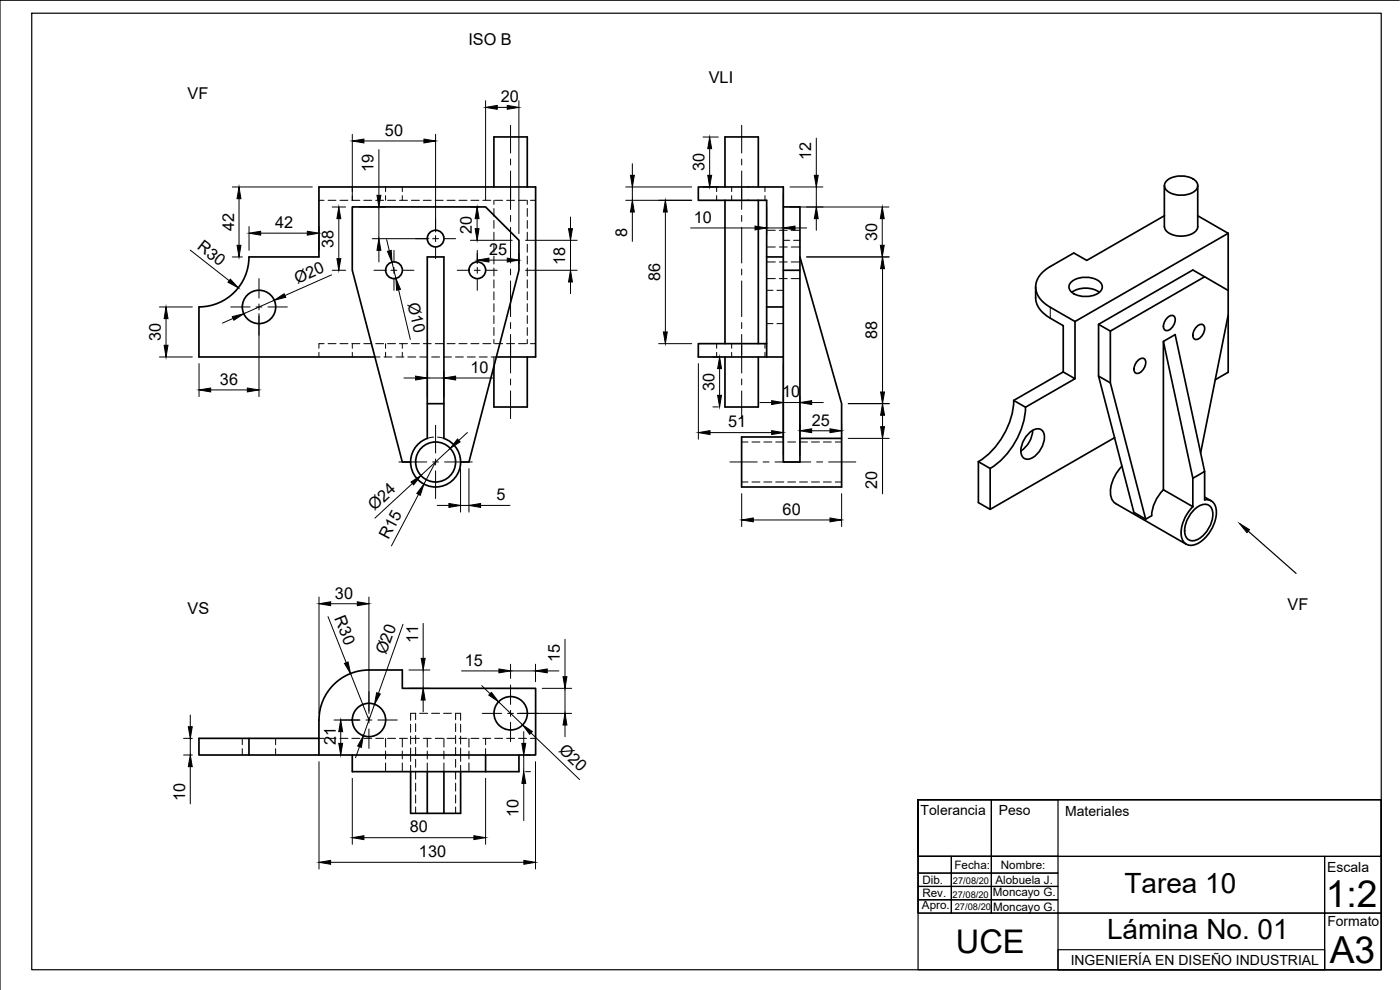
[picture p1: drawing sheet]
<svg xmlns="http://www.w3.org/2000/svg" width="420mm" height="297mm" viewBox="0 0 420 297" stroke-linecap="round" stroke-linejoin="round" font-family="sans-serif">
<!-- layer: Hidden -->
<g fill="none" stroke="#000" stroke-width=".3">
<path d="M105.7 56.1v1.4M105.7 58.7v1.4M115.7 56.1v1.4M115.7 58.7v1.4M120.7 56.1v1.4M120.7 58.7v1.4M215.1 56.1v1.4M215.1 58.7v1.4M219.6 56.1v1.4M219.6 58.7v1.4M229.6 56.1v1.4M229.6 58.7v1.4"/>
<path d="M95.7 60.1h1.6M98.5 60.1h2.3M102 60.1h2.4M105.6 60.1h2.4M109.2 60.1h2.3M112.8 60.1h2.3M116.3 60.1h2.4M119.9 60.1h2.4M123.5 60.1h2.4M127 60.1h2.4M130.6 60.1h2.4M134.2 60.1h2.4"/>
<path d="M137.8 60.1h2.3M141.3 60.1h2.4M144.9 60.1h2.4M148.2 60.1v1.2M148.2 62.6v2.3M148.2 66.1v2.4M148.2 69.7v2.4M148.2 73.3v2.4M148.2 76.8v2.4M148.5 60.1h2.4M152 60.1h2.4M155.6 60.1h2.4"/>
<path d="M158.2 60.1v1.2M158.2 62.6v2.3M158.2 66.1v2.4M158.2 69.7v2.4M158.2 73.3v2.4M158.2 76.8v2.4M159.2 60.1h1.5M230.1 78.6h2.6M230.1 74.1h2.6M230.1 69.1h2.6M233.9 78.6h2.4M233.9 74.1h2.4"/>
<path d="M233.9 69.1h2.4M235.1 72.1h1.9M237.5 78.6h2.6M237.5 74.1h2.6M237.5 69.1h2.6M238.2 72.1h1.9M148.2 80.4v2.4M148.2 84v2.4M148.2 87.6v2.3M148.2 91.1v2.4M148.2 94.7v2.4M148.2 98.3v2.4"/>
<path d="M158.2 80.4v2.4M158.2 84v2.4M158.2 87.6v2.3M158.2 91.1v2.4M158.2 94.7v2.4M158.2 98.3v2.4M230.1 83.6h2.6M230.1 97.1h1.9M230.1 87.1h1.9M233.2 97.1h1.9M233.2 87.1h1.9M233.9 83.6h2.4"/>
<path d="M237.5 83.6h2.6M95.7 105.7v1.4M97.3 103.1h-1.6v1.4M98.5 103.1h2.3M102 103.1h2.4M105.6 103.1h2.4M105.7 103.1v1.4M105.7 105.7v1.4M109.2 103.1h2.3M112.5 107.1h1.6M112.8 103.1h2.3M115.3 107.1h2.3"/>
<path d="M115.7 103.1v1.4M115.7 105.7v1.4M116.3 103.1h2.4M118.8 107.1h2.4M119.9 103.1h2.4M120.7 103.1v1.4M120.7 105.7v1.4M122.4 107.1h2.4M123.5 103.1h2.4M126 107.1h2.4M127 103.1h2.4M129.5 107.1h2.4"/>
<path d="M130.6 103.1h2.4M133.1 107.1h2.4M134.2 103.1h2.4M136.7 107.1h2.4M137.8 103.1h2.3M140.3 107.1h2.3M141.3 103.1h2.4M143.8 107.1h2.4M144.9 103.1h2.4M147.4 107.1h1.5M148.2 101.8v1.3M148.2 107.1v2.8"/>
<path d="M148.5 103.1h2.4M152 103.1h2.4M155.6 103.1h2.4M158.2 101.8v1.3M159.2 103.1h1.5M215.1 103.1v1.4M215.1 105.7v1.4M219.6 103.1v1.4M219.6 105.7v1.4M229.6 103.1v1.4M229.6 105.7v1.4M130.1 131.2l-1.9 .3"/>
<path d="M131.3 131.2l1.9 .3M222.6 132.6h1.9M225.7 132.6h2.3M229.2 132.6h2.4M232.8 132.6h2.4M236.4 132.6h2.4M240 132.6h2.3M243.5 132.6h2.4M247.1 132.6h2.4M250.7 132.6h1.9M222.6 144.6h1.9M225.7 144.6h2.3"/>
<path d="M229.2 144.6h2.4M232.8 144.6h2.4M236.4 144.6h2.4M240 144.6h2.3M243.5 144.6h2.4M247.1 144.6h2.4M250.7 144.6h1.9M123.2 217.3v2.4M124.7 215.9l.1-1.9h-1.6v2.1M124.7 217.1v2.4M126 214h2.4M129.5 214h2.4"/>
<path d="M133.1 214h2.4M136.7 215.9v-1.9h1.5v2.1M136.7 217.1v2.4M138.2 217.3v2.4M72.7 221.5v1.9M72.7 224.6v1.9M82.7 221.5v1.9M82.7 224.6v1.9M95.7 221.5h1.6M98.5 221.5h2.3M102 221.5h2.4M105.6 221.5h2.4"/>
<path d="M109.2 221.5h2.3M112.8 221.5h2.3M115.7 221.5v2.6M115.7 225.3v2.4M115.7 228.9v2.6M116.3 221.5h2.4M119.9 221.5h2.4M120.7 221.5v2.6M120.7 225.3v2.4M120.7 228.9v2.6M123.2 220.9v2.4M123.2 224.5v3.9"/>
<path d="M123.2 229.6v1.9M123.5 221.5h2.4M124.7 220.7v2.4M124.7 224.3v2.4M124.7 227.8v2.4M124.7 231.4v2.4M124.7 235v2.4M124.7 238.6v2.3M127 221.5h2.4M128.2 221.5v2.6M128.2 225.3v2.4M128.2 228.9v2.6"/>
<path d="M130.6 221.5h2.4M133.2 221.5v2.6M133.2 225.3v2.4M133.2 228.9v2.6M134.2 221.5h2.4M136.7 220.7v2.4M136.7 224.3v2.4M136.7 227.8v2.4M136.7 231.4v2.4M136.7 235v2.4M136.7 238.6v2.3M137.8 221.5h2.3"/>
<path d="M138.2 220.9v2.4M138.2 224.5v3.9M138.2 229.6v1.9M140.7 221.5v2.6M140.7 225.3v2.4M140.7 228.9v2.6M141.3 221.5h2.4M144.9 221.5h2.4M145.7 221.5v1.9M145.7 224.6v1.9M148.5 221.5h2.4M152 221.5h2.4"/>
<path d="M155.6 221.5h2.4M159.2 221.5h1.5M124.7 242.1v1.9M136.7 242.1v1.9"/>
</g>
<!-- layer: Visible -->
<g fill="none" stroke="#000" stroke-width=".51">
<path d="M148.2 56.1v-15h10v15M217.6 56.1v-15h10v15M349.4 55.7v12.3M350.3 54.1a7.1 7.1 0 0 1 8.8 .5 2.1 2.1 0 0 1-1.1 3.1 7.2 7.2 0 0 1-8.2-.9 1.89 1.89 0 0 1 .5-2.7zM359.5 55.7v12.3a3.4 3.4 0 0 1-3.1 2.6 6.7 6.7 0 0 1-6.5-1.5l-.4-1.1M74.7 77.1a15 15 0 0 1-15 15M74.7 77.1h21v-21h65v51h-11.8M128.2 77.1h5v44h-5zM217.6 60.1v43M227.6 60.1v43M230.1 77.1h5M235.1 62.1h5v76.5h-5v-31.5"/>
<path d="M235.1 77.1v-21h-25.5v4h20.5v47M235.1 77.1v15h-5M240.1 77.1l12.5 44v10.4M349.4 64.7l-23.2 13.4-3.9-2.2-7.1 4.1a6.7 6.7 0 0 0-4 8 8.5 8.5 0 0 0 4 4.2l7.4 4.3M359.5 64.7l9.1 5.3M368.6 70l-46 26.5M368.6 70v17.2M59.7 92.1v15h52.8M235.1 92.1v15h-5M235.1 81.1h5M310.8 86.1a9.9 9.9 0 0 0 .5 5.5l1.5 2.1a24 24 0 0 0 6.3 4v13.9l-14.9 8.5M321.6 84.5a7.1 7.1 0 0 1 8.8 .5 2.1 2.1 0 0 1-1.1 3.1 7.2 7.2 0 0 1-8.1-.9 1.89 1.89 0 0 1 .4-2.7z"/>
<path d="M321.7 87.7a7.4 7.4 0 0 1 8.2 0M322.6 96.5v17.1M329.7 97.3l3.5 2M350.5 95.2a1.26 1.26 0 0 1 1.7-.5 1.26 1.26 0 0 1 .4 1.8 2.8 2.8 0 0 1-2.9 2.6 2.81 2.81 0 0 1 .8-3.9zM359.3 97.9a1.26 1.26 0 0 1 1.7-.5 1.26 1.26 0 0 1 .5 1.7 2.8 2.8 0 0 1-3 2.7 2.81 2.81 0 0 1 .8-3.9zM361.5 83l-3.5-2-28.3 16.3v15.5l4.8 18.5M368.6 94.5v17.2l-3.9 2.2M158.2 107.1v15h-10v-12.2M217.6 107.1v15h10v-15M230.1 103.1h-20.5v4h20.5M319.1 111.6l3.5 2-14.8 8.6M329.7 112.8l3.5 2.1"/>
<path d="M341.6 108.1a1.26 1.26 0 0 1 1.7-.5 1.26 1.26 0 0 1 .5 1.7 2.8 2.8 0 0 1-3 2.6 2.81 2.81 0 0 1 .8-3.8zM349.1 102.4l8.9 41.1 3.5-2-8.8-41.1-3.6 2v44.5l8.9 5.1v-8.5M123.2 138.6h-2.5l-15-57.5v-19h40l10 10v9l-15 57.5h-2.5M128.2 121.1v10.4a7.5 7.5 0 0 0-3.5 11.6 7.5 7.5 0 0 0 12.1 0 7.5 7.5 0 0 0-3.6-11.6v-10.4M235.1 131.1h-12.5v15h30v-14.6h-12.5M293.6 138.5v12.3l3.6 2v-12.2M293.6 138.5l3.6 2.1M304.2 120.1l3.6 2.1M304.2 120.1a23.4 23.4 0 0 1-10.6 18.4M307.8 122.2a23.4 23.4 0 0 1-10.6 18.3M308.7 130.1a3 3 0 0 1 4.1-.9 5.7 5.7 0 0 1-1.1 6.5l-.6 .6a3 3 0 0 1-4.1 .9 5.7 5.7 0 0 1 1.1-6.5zM309.9 129.1a7.8 7.8 0 0 1-3.5 6.2"/>
<path d="M334.5 131.3l5.8 22.4 3.5 2.1M334.5 131.3l-37.3 21.5M336.7 139.9a10.9 10.9 0 0 0-3.2 9.3l.5 1.1 .8 .8M360.3 135.9l8.3-41.4v-7.3l-7.1-4.2-28.3 16.3v15.6l10.6 40.9 1.8-1M334.8 151.1l21.2 12.2M349.2 146.9a11.9 11.9 0 0 0-3.6 7.9M358.4 152.9a3.8 3.8 0 0 1 4.6-1.2 5.2 5.2 0 0 1 .2 6 7.1 7.1 0 0 1-5.6 4.5 2.61 2.61 0 0 1-2.1-3 9.5 9.5 0 0 1 2.9-6.3zM361.5 141.5v8.5a3.1 3.1 0 0 1 3.6 3.8 11 11 0 0 1-7 9.8 3.1 3.1 0 0 1-3.6-3.6 11.7 11.7 0 0 1 3.5-8M361.5 149.1l2 1.2M74.7 221.5v5M95.7 221.5h-36v5h36v-10.5a15 15 0 0 1 15-15h10v5.5h40v20h-65M105.7 226.5v5h50v-5"/>
<path d="M123.2 231.5v12.5h5M128.2 231.5v12.5h5v-12.5M138.2 231.5v12.5h-5M145.7 226.5v5"/>
<circle cx="130.7" cy="71.6" r="2.51"/>
<circle cx="77.7" cy="92.1" r="5"/>
<circle cx="118.2" cy="81.1" r="2.51"/>
<circle cx="143.2" cy="81.1" r="2.51"/>
<circle cx="130.7" cy="138.6" r="6"/>
<circle cx="110.7" cy="216" r="5"/>
<circle cx="153.3" cy="214" r="5"/>
</g>
<!-- layer: Visible Narrow -->
<path d="M315.2 92.4v2.9" fill="none" stroke="#000" stroke-width=".3"/>
<!-- layer: Dimensions -->
<g fill="none" stroke="#000" stroke-width=".3">
<path d="M145.7 30.2v29.9M149.2 32.2h3M155.7 30.2v39.9M69.7 56.1h24M71.7 59.6v14M105.7 40.3v19.8M109.2 42.3h18M113.7 44.9v13.7M130.7 40.3v29.3M187.8 56.1h19.8M189.8 49.1v3.5M189.8 56.1v4"/>
<path d="M211 56.1h4.6M211 41.1h4.6M213 44.6v8M235.1 58.1v12.3M237.1 56.1h9.9M245 41.5v11.1M245 56.1v6M57.1 75l11.7 9.2M69.7 77.1h3M74.7 68v7.1M78.2 70h14M95.7 68v7.1"/>
<path d="M99.7 62.1h4M101.7 65.6v12M107.7 62.1h8M111.7 71.6h17M113.7 62.1v9.5M113.7 75.1v3.5M116 71.9l.8 3.4M117.6 78.7l1.2 4.8M141.2 62.1h2.5M141.2 72.1h12.5M143.2 65.6v3M143.2 76v3.1"/>
<path d="M146.7 78h5.5M155.7 76v3.1M157.7 72.1h15.5M171.2 65.1v3.5M171.2 72.1v9M187.8 60.1h19.8M189.8 63.6v8.8M199.7 63.6v36M207.3 68.4h19.3M230.1 62.1v8.3M230.1 68.4h5M237.1 62.1h29.7"/>
<path d="M238.6 68.4h3.5M242.1 77.1h24.8M245 65.6v3.5M264.8 65.6v8M47.8 92.1h9.9M49.8 95.6v8M70 95.5l-3.2 1.5M77.7 94.1v24.9M82.3 90.1l-9.1 4M99.5 82.5l-14 6.2M99.7 81.1h4M119.6 86.9l3.5 14.9"/>
<path d="M157.7 81.1h15.5M171.2 84.6v3.5M264.9 80.6v37M47.8 107.1h9.9M59.7 109.1v9.9M63.2 117h11M121.2 113.4h3.5M128.2 111.4v7.7M128.2 113.4h5M133.2 111.4v7.7M136.7 113.4h11.2M197.7 103.1h9.9"/>
<path d="M209.6 109.1v22.7M214 107.1h1.6M216 110.6v8M235.1 109.1v27.5M240.1 118.8v17.8M130.7 138.6l-3.5 6.6M135.1 134.5l-8.8 8.2M140.3 129.8l-2.6 2.4M213.1 129.8h18.5M214 122.1h1.6M228.1 120.8h3.5M235.1 120.8h5"/>
<path d="M243.6 120.8h3.5M243.6 129.3h5.5M252.6 127.2v2.3M254.6 131.5h12.3M254.6 121.1h12.3M264.9 124.6v3.4M264.9 131.5v16.7M123.8 145.1l-11.3 10.4M125.6 148.3l-8.1 15.5M131.2 151.6h3.5M138.2 140.6v13.1M138.2 151.6h2.5"/>
<path d="M140.7 140.6v13.1M144.2 151.6h8.9M222.6 148.1v9.9M226.1 156h23M252.6 148.1v9.9M95.7 179.1v34.9M110.7 179.1v34.9M98.4 185l5.5 13.8M99.2 181.2h8M120.9 187.3l-7.3 20.7M127 187v10.5M153.2 199.3v4.2"/>
<path d="M160.7 199.3v5.2M169.6 191.8v11.2M57.1 214.5v3.5M100.2 216h7.6M102.3 219.5v3.5M105.2 202.1l5.5 13.9M112.4 211.3l-3.3 9.5M122.7 206.5h6.3M122.7 201h6.3M127 201v5.5M127 210v3.5M138.5 201.3h11.2"/>
<path d="M144.6 205.7l2.5 2.5M149.6 210.6l7.2 6.9M153.2 201.3h7.5M155.2 214h16.4M157.2 219.5v3.5M159.4 219.9l14.5 14M162.7 206.5h8.9M164.2 201.3h3.5M169.6 206.5v7.5M169.6 217.5v3.5M55.1 221.5h2.6M55.1 226.5h2.6"/>
<path d="M57.1 221.5v5M57.1 230v11.2M95.7 228.5v32.2M105.7 233.5v19.8M107.9 224l-1.2 3.3M145.7 233.5v19.8M157.2 226.5v5M157.2 235v11.2M157.7 226.5h1.5M157.7 231.5h1.5M160.7 228.5v32.2M99.2 258.7h58"/>
<path d="M109.2 251.3h33"/>
</g>
<g fill="#000" stroke="#000" stroke-width=".3">
<path d="M145.7 32.2l3.5-.6v1.2zM152.2 31.6l3.5 .6-3.5 .6zM71.7 56.1l.6 3.5h-1.2zM105.7 42.3l3.5-.6v1.2zM113.1 58.6h1.2l-.6 3.5zM127.2 41.7l3.5 .6-3.5 .6zM189.2 52.6h1.2l-.6 3.5zM212.4 52.6h1.2l-.6 3.5zM213 41.1l.6 3.5h-1.2zM244.4 52.6h1.2l-.6 3.5zM71.1 73.6h1.2l-.6 3.5zM74.7 70l3.5-.6v1.2z"/>
<path d="M92.2 69.4l3.5 .6-3.5 .6zM101.1 77.6h1.2l-.6 3.5zM101.7 62.1l.6 3.5h-1.2zM113.7 71.6l.6 3.5h-1.2zM116.3 75.4l1.1-.3 .2 3.6zM143.2 62.1l.6 3.5h-1.2zM142.6 68.6h1.2l-.6 3.5zM143.2 78l3.5-.5v1.1zM152.2 77.5l3.5 .5-3.5 .6zM170.6 68.6h1.2l-.6 3.5zM189.8 60.1l.6 3.5h-1.2zM199.7 60.1l.6 3.5h-1.2z"/>
<path d="M226.6 67.8l3.5 .6-3.5 .6zM235.1 68.4l3.5-.6v1.2zM245 62.1l.6 3.5h-1.2zM264.2 73.6h1.2l-.6 3.5zM264.8 62.1l.6 3.5h-1.2zM49.8 92.1l.6 3.5h-1.1zM69.1 83.8l2.4 2.6-3.1-1.7zM69.7 95l3.5-.9-3 2zM82.3 90.1l3-2 .4 1.1zM118.8 83.5l1.4 3.3-1.2 .3zM171.2 81.1l.6 3.5h-1.2zM199.1 99.6h1.2l-.6 3.5z"/>
<path d="M264.9 77.1l.6 3.5h-1.2zM49.3 103.6h1.1l-.6 3.5zM59.7 117l3.5-.6v1.2zM74.2 116.4l3.5 .6-3.5 .6zM124.7 112.8l3.5 .6-3.5 .6zM133.2 113.4l3.5-.6v1.2zM215.4 118.6h1.1l-.5 3.5zM216 107.1l.5 3.5h-1.1zM264.3 117.6h1.2l-.6 3.5zM137.3 131.7l.8 .9-3 1.9zM209.6 129.8l3.5-.6v1.2zM231.6 120.2l3.5 .6-3.5 .6z"/>
<path d="M231.6 129.2l3.5 .6-3.5 .6zM240.1 120.8l3.5-.6v1.2zM240.1 129.3l3.5-.6v1.1zM249.1 128.7l3.5 .6-3.5 .5zM264.9 121.1l.6 3.5h-1.2zM264.3 128h1.2l-.6 3.5zM123.4 144.6l2.9-1.9-2.2 2.8zM127.2 145.2l-1.1 3.4-1-.5zM134.7 151.1l3.5 .5-3.5 .6zM140.7 151.6l3.5-.5v1.1zM222.6 156l3.5-.6v1.2zM249.1 155.4l3.5 .6-3.5 .6z"/>
<path d="M95.7 181.2l3.5-.6v1.1zM103.4 199.1l1.1-.5 .7 3.5zM107.2 180.6l3.5 .6-3.5 .5zM126.4 197.5h1.2l-.6 3.5zM56.5 218h1.2l-.6 3.5zM102.3 216l.5 3.5h-1.1zM113 207.8l1.1 .4-1.7 3.1zM127 206.5l.6 3.5h-1.2zM147.5 207.7l2.1 2.9-2.9-2zM149.7 200.7l3.5 .6-3.5 .6zM156.8 217.5l3 2-.8 .8zM160.7 201.3l3.5-.6v1.2z"/>
<path d="M169.6 214l.5 3.5h-1.1zM169 203h1.1l-.5 3.5zM57.1 226.5l.6 3.5h-1.2zM101.7 223h1.1l-.5 3.5zM109.1 220.8l-.7 3.4-1.1-.4zM156.6 223h1.2l-.6 3.5zM157.2 231.5l.6 3.5h-1.2zM95.7 258.7l3.5-.5v1.1zM105.7 251.3l3.5-.6v1.2zM142.2 250.7l3.5 .6-3.5 .6zM157.2 258.2l3.5 .5-3.5 .6z"/>
</g>
<!-- layer: Center Lines -->
<g fill="none" stroke="#000" stroke-width=".3">
<path d="M153.2 37.6v8.3M222.6 37.6v8.3M153.2 47.7v1.8M153.2 51.3v11.6M222.6 47.7v1.8M222.6 51.3v11.6M118.2 75.1v3.3M124.7 71.6h3.4M129.8 71.6h1.8M130.7 65.6v3.3M130.7 70.7v1.8M130.7 74.3v3.3"/>
<path d="M133.4 71.6h3.3M143.2 75.1v3.3M153.2 64.6v1.8M153.2 68.2v10.7M222.6 64.6v1.8M222.6 68.2v10.7M69.2 92.1h5.9M76.8 92.1h1.8M77.7 83.6v5.8M77.7 91.2v1.8M77.7 94.8v5.8M80.4 92.1h5.8"/>
<path d="M112.2 81.1h3.3M117.3 81.1h1.8M118.2 80.2v1.8M118.2 83.8v3.3M120.9 81.1h3.3M137.2 81.1h3.3M142.3 81.1h1.8M143.2 80.2v1.8M143.2 83.8v3.3M145.9 81.1h3.3M153.2 80.7v1.8M153.2 84.3v10.7"/>
<path d="M153.2 96.8v1.8M222.6 80.7v1.8M222.6 84.3v10.7M222.6 96.8v1.8M153.2 100.4v11.5M153.2 113.7v1.8M153.2 117.3v8.3M222.6 100.4v11.5M222.6 113.7v1.8M222.6 117.3v8.3M119.7 138.6h8.4M129.8 138.6h1.8"/>
<path d="M130.7 127.6v8.3M130.7 137.7v1.8M133.4 138.6h8.3M219.1 138.6h8.1M229 138.6h1.8M232.6 138.6h10.7M245.1 138.6h1.8M248.7 138.6h8.1M130.7 141.3v8.3M102.2 216h5.9M109.8 216h1.8M110.7 207.5v5.9"/>
<path d="M110.7 215.1v1.8M110.7 218.7v5.8M113.4 216h5.8M144.7 214h5.9M152.3 214h1.8M153.2 205.5v5.9M153.2 213.1v1.8M153.2 216.7v5.8M155.9 214h5.8"/>
</g>
<!-- layer: Sketch2 -->
<g fill="none" stroke="#000" stroke-width=".36">
<path d="M9.5 4h405v287h-405zM420 .1h-420v296.9M374.6 159.4l14.4 12.6M275.5 240h22v16.9h-22zM275.5 240h139v51h-139v-51v16.9h139v-16.9zM297.5 240h20v16.9h-20zM275.5 256.9h10v5.1h-10zM275.5 256.9h122v17.1h-122zM285.5 256.9h12v5.1h-12zM297.5 256.9h20v5.1h-20zM397.5 256.9h17v17.1h-17zM275.5 270h10v4h-10z"/>
<path d="M275.5 266h10v4h-10zM275.5 262h10v4h-10zM285.5 270h12v4h-12zM285.5 266h12v4h-12zM285.5 262h12v4h-12zM297.5 270h20v4h-20zM297.5 266h20v4h-20zM297.5 262h20v4h-20zM317.5 274h80v17h-80zM397.5 274h17v17h-17zM317.5 285h80v6h-80z"/>
</g>
<path d="M372 157.1l3 1.8-.8 .9z" fill="#000" stroke="#000" stroke-width=".3"/>
<g font-size="11.2">
<text x="397.9" y="272">1:2</text>
<text x="399.1" y="289">A3</text>
</g>
<text font-size="9.8" x="286.9" y="285.9">UCE</text>
<g font-size="8.4">
<text x="337.5" y="267.9">Tarea 10</text>
<text x="332.2" y="281.7">Lámina No. 01</text>
</g>
<g font-size="4.9">
<text x="140.6" y="13.4">ISO B</text>
<text x="56.3" y="29.6">VF</text>
<text x="212.7" y="25">VLI</text>
<text x="150.3" y="30.7">20</text>
<text x="115.5" y="40.8">50</text>
<text x="112.1" y="51.6" transform="rotate(-90 112.1 51.6)">19</text>
<text x="211.4" y="51.3" transform="rotate(-90 211.4 51.3)">30</text>
<text x="243.5" y="48.1" transform="rotate(-90 243.5 48.1)">12</text>
<text x="70.2" y="69.2" transform="rotate(-90 70.2 69.2)">42</text>
<text x="82.6" y="68.5">42</text>
<text x="141.6" y="70.1" transform="rotate(-90 141.6 70.1)">20</text>
<text x="188.2" y="71.1" transform="rotate(-90 188.2 71.1)">8</text>
<text x="208.2" y="66.9">10</text>
<text x="58.9" y="74.5" transform="rotate(38 58.9 74.5)">R30</text>
<text x="100.1" y="74.3" transform="rotate(-90 100.1 74.3)">38</text>
<text x="146.8" y="76.5">25</text>
<text x="263.2" y="72.3" transform="rotate(-90 263.2 72.3)">30</text>
<text x="169.7" y="79.5" transform="rotate(-90 169.7 79.5)">18</text>
<text x="89.2" y="85.2" transform="rotate(-24 89.2 85.2)">Ø20</text>
<text x="198.1" y="84.3" transform="rotate(-90 198.1 84.3)">86</text>
<text x="122.3" y="91.2" transform="rotate(77 122.3 91.2)">Ø10</text>
<text x="263.3" y="101.8" transform="rotate(-90 263.3 101.8)">88</text>
<text x="48.3" y="102.3" transform="rotate(-90 48.3 102.3)">30</text>
<text x="141.2" y="111.9">10</text>
<text x="66" y="115.5">36</text>
<text x="214.4" y="117.3" transform="rotate(-90 214.4 117.3)">30</text>
<text x="234.7" y="119.2">10</text>
<text x="218.5" y="128.2">51</text>
<text x="243.6" y="127.7">25</text>
<text x="263.3" y="146.8" transform="rotate(-90 263.3 146.8)">20</text>
<text x="112.4" y="153.4" transform="rotate(-43 112.4 153.4)">Ø24</text>
<text x="149" y="150.1">5</text>
<text x="234.9" y="154.4">60</text>
<text x="116.6" y="162.1" transform="rotate(-62 116.6 162.1)">R15</text>
<text x="100.5" y="179.6">30</text>
<text x="56.3" y="184.3">VS</text>
<text x="100.3" y="185.5" transform="rotate(68 100.3 185.5)">R30</text>
<text x="386.4" y="183.1">VF</text>
<text x="115.9" y="196.7" transform="rotate(-70 115.9 196.7)">Ø20</text>
<text x="125.5" y="193.1" transform="rotate(-90 125.5 193.1)">11</text>
<text x="139.5" y="199.7">15</text>
<text x="168" y="198.6" transform="rotate(-90 168 198.6)">15</text>
<text x="100.8" y="223.6" transform="rotate(-90 100.8 223.6)">21</text>
<text x="167.5" y="225.5" transform="rotate(44 167.5 225.5)">Ø20</text>
<text x="55.5" y="240.2" transform="rotate(-90 55.5 240.2)">10</text>
<text x="155.6" y="245.2" transform="rotate(-90 155.6 245.2)">10</text>
<text x="123" y="249.8">80</text>
<text x="125.7" y="257.2">130</text>
</g>
<g font-size="4.2">
<text x="276.3" y="244.4">Tolerancia</text>
<text x="299.7" y="244.5">Peso</text>
<text x="319.7" y="244.8">Materiales</text>
<text x="398.3" y="261.7">Escala</text>
<text x="398.4" y="277.9">Formato</text>
<text x="321.3" y="289.5">INGENIERÍA EN DISEÑO INDUSTRIAL</text>
</g>
<g font-size="3.5">
<text x="286.4" y="260.8">Fecha:</text>
<text x="300.4" y="260.7">Nombre:</text>
<text x="276.8" y="269.2">Rev.</text>
<text x="276.8" y="265.2">Dib.</text>
<text x="298" y="268.9">Moncayo G.</text>
<text x="298.7" y="265.1">Alobuela J.</text>
<text x="276.7" y="272.6">Apro.</text>
<text x="298" y="273.5">Moncayo G.</text>
</g>
<g font-size="2.8">
<text x="285.9" y="269.3">27/08/20</text>
<text x="286" y="265.2">27/08/20</text>
<text x="286.6" y="273">27/08/20</text>
</g>
</svg>
